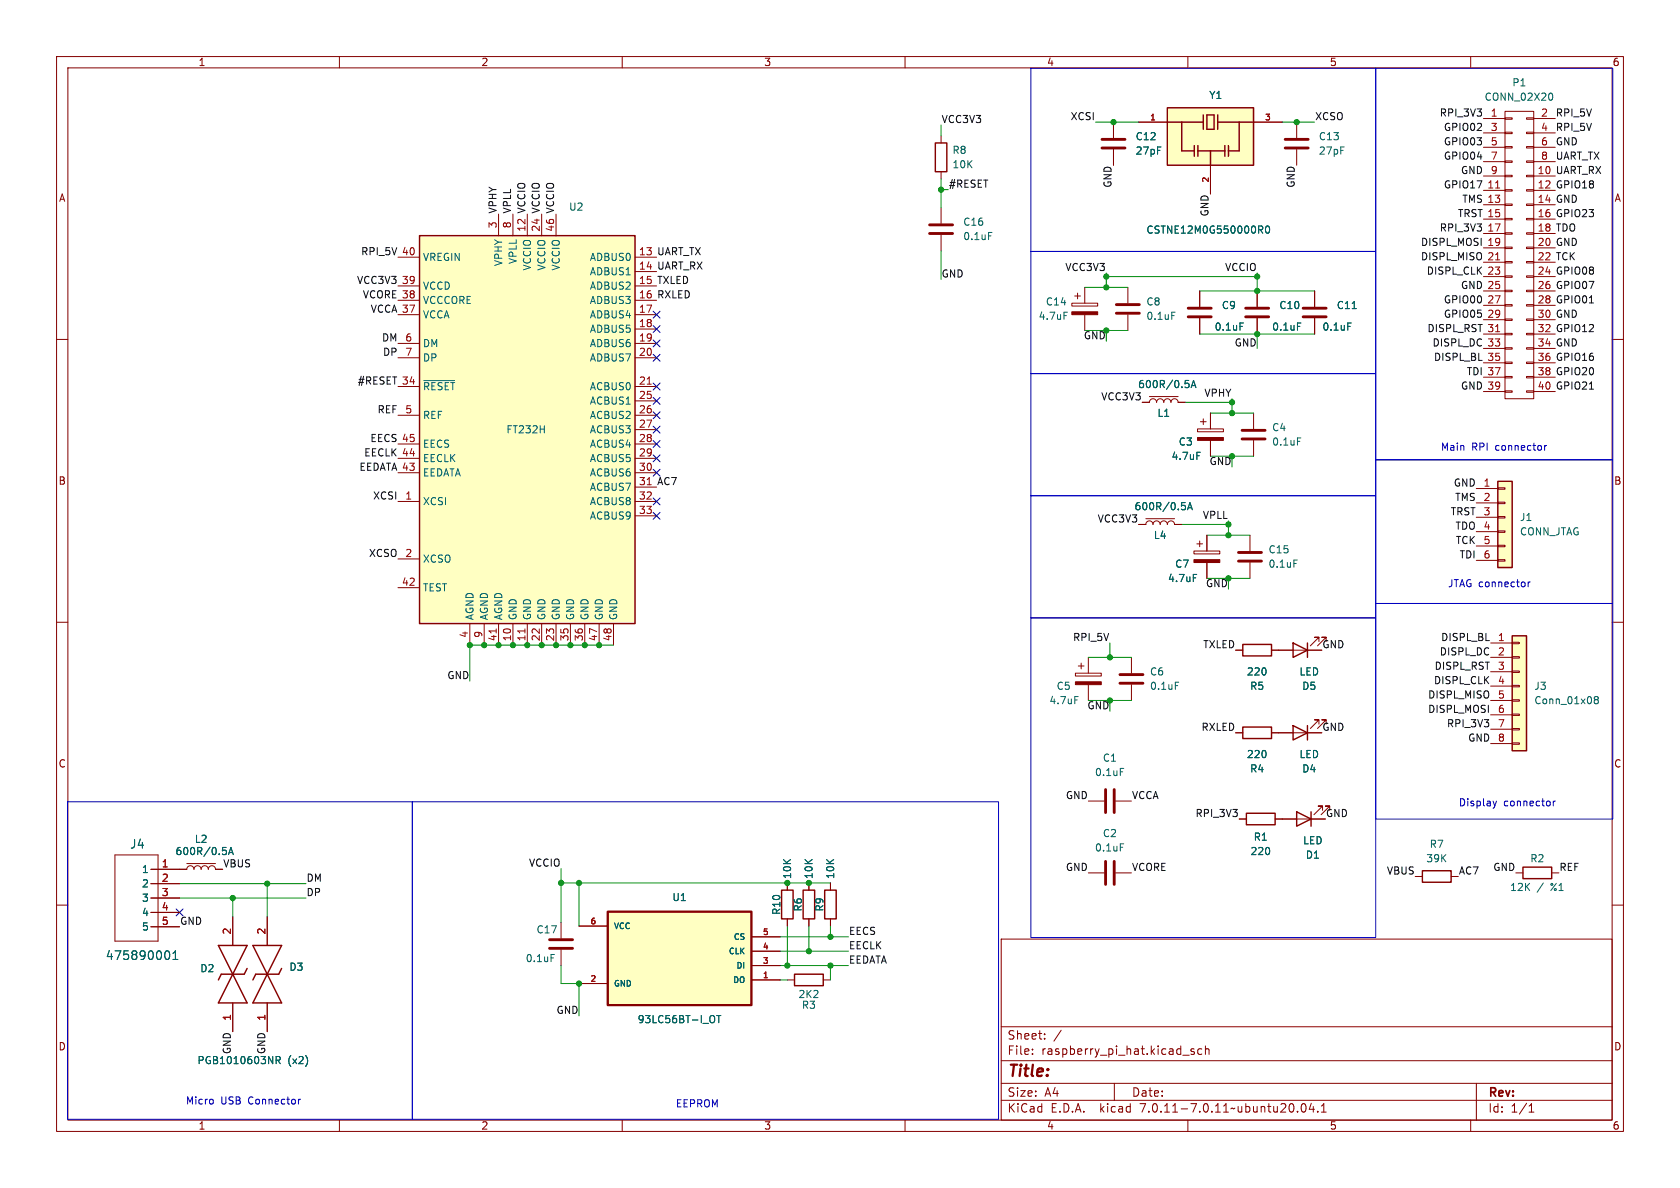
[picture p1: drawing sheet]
<svg xmlns="http://www.w3.org/2000/svg" width="297mm" height="210mm" viewBox="0 0 297 210" stroke-linecap="round" stroke-linejoin="round" font-family="sans-serif">
<g fill="none" stroke="#840000" stroke-width=".18">
<path d="M10 10h277v190h-277zM12 12h273v186h-273zM60 10v2M110 10v2M160 10v2M210 10v2M260 10v2M266.1 19.7h5v50.8h-5zM88.1 37.8v3.9M90.7 37.8v3.9M93.2 37.8v3.9M95.8 37.8v3.9"/>
<path d="M98.3 37.8v3.9M166.4 24v1.3M166.4 30.4v1.2M166.4 36.7v2.8M196.8 21.6v2.8M196.8 26.4v2.8M201.3 21.6h5.1M214 29.2v5.1M221.6 21.6h5.1M229.2 21.6v2.8M229.2 26.4v2.8M262.3 21h3.8"/>
<path d="M262.3 31.1h3.8M262.3 33.7h3.8M262.3 36.2h3.8M262.3 38.7h3.8M262.3 23.5h3.8M262.3 26h3.8M262.3 28.6h3.8M266.1 38.6h1.2v.3h-1.2zM266.1 36.1h1.2v.2h-1.2zM266.1 33.5h1.2v.3h-1.2zM266.1 31h1.2v.2h-1.2zM266.1 28.4h1.2v.3h-1.2z"/>
<path d="M266.1 25.9h1.2v.3h-1.2zM266.1 23.4h1.2v.2h-1.2zM266.1 20.8h1.2v.3h-1.2zM269.9 38.6h1.2v.3h-1.2zM269.9 36.1h1.2v.2h-1.2zM269.9 33.5h1.2v.3h-1.2zM269.9 31h1.2v.2h-1.2zM269.9 28.4h1.2v.3h-1.2zM269.9 25.9h1.2v.3h-1.2zM269.9 23.4h1.2v.2h-1.2zM269.9 20.8h1.2v.3h-1.2zM271.1 21h3.9"/>
<path d="M271.1 31.1h3.9M271.1 33.7h3.9M271.1 36.2h3.9M271.1 38.7h3.9M271.1 23.5h3.9M271.1 26h3.9M271.1 28.6h3.9M10 60h2M70.4 45.5h3.8M70.4 50.5h3.8M70.4 53.1h3.8M70.4 55.6h3.8"/>
<path d="M112.3 45.5h3.8M112.3 48h3.8M112.3 50.5h3.8M112.3 53.1h3.8M112.3 55.6h3.8M112.3 58.2h3.8M166.4 41.5v2.8M189.5 53.6h4.6v.5h-4.6zM190 52.3h1M190.5 51.8v1M191.8 50.8v2.8M191.8 55.6v2.8"/>
<path d="M199.4 50.8v2.8M199.4 55.6v2.8M212.1 51.4v2.8M212.1 56.3v2.8M222.2 51.4v2.8M222.2 56.3v2.8M232.4 51.4v2.8M232.4 56.3v2.8M262.3 41.3h3.8M262.3 43.8h3.8M262.3 46.4h3.8M262.3 48.9h3.8"/>
<path d="M262.3 51.4h3.8M262.3 54h3.8M262.3 56.5h3.8M262.3 59.1h3.8M266.1 58.9h1.2v.3h-1.2zM266.1 56.4h1.2v.2h-1.2zM266.1 53.8h1.2v.3h-1.2zM266.1 51.3h1.2v.3h-1.2zM266.1 48.8h1.2v.2h-1.2zM266.1 46.2h1.2v.3h-1.2zM266.1 43.7h1.2v.2h-1.2zM266.1 41.1h1.2v.3h-1.2z"/>
<path d="M269.9 58.9h1.2v.3h-1.2zM269.9 56.4h1.2v.2h-1.2zM269.9 53.8h1.2v.3h-1.2zM269.9 51.3h1.2v.3h-1.2zM269.9 48.8h1.2v.2h-1.2zM269.9 46.2h1.2v.3h-1.2zM269.9 43.7h1.2v.2h-1.2zM269.9 41.1h1.2v.3h-1.2zM271.1 41.3h3.9M271.1 43.8h3.9M271.1 46.4h3.9M271.1 48.9h3.9"/>
<path d="M271.1 51.4h3.9M271.1 54h3.9M271.1 56.5h3.9M271.1 59.1h3.9M285 60h2M70.4 60.7h3.8M70.4 63.2h3.8M70.4 68.3h3.8M70.4 73.4h3.8M70.4 78.5h3.8M112.3 60.7h3.8M112.3 63.2h3.8"/>
<path d="M112.3 68.3h3.8M112.3 70.9h3.8M112.3 73.4h3.8M112.3 75.9h3.8M112.3 78.5h3.8M201.9 71.1h1.3a.64 .64 0 0 1 .6-.6 .64 .64 0 0 1 .7 .6 .64 .64 0 0 1 .6-.6 .64 .64 0 0 1 .6 .6 .64 .64 0 0 1 .7-.6 .64 .64 0 0 1 .6 .6 .64 .64 0 0 1 .6-.6 .64 .64 0 0 1 .7 .6h1.2M203.2 70.1h5.1M211.7 75.8h4.6v.5h-4.6zM212.2 74.5h1M212.7 74v1.1M214 73v2.8M214 77.9v2.7"/>
<path d="M221.6 73v2.8M221.6 77.9v2.7M262.3 61.6h3.8M262.3 64.1h3.8M262.3 66.7h3.8M262.3 69.2h3.8M266.1 69.1h1.2v.2h-1.2zM266.1 66.5h1.2v.3h-1.2zM266.1 64h1.2v.3h-1.2zM266.1 61.5h1.2v.2h-1.2zM269.9 69.1h1.2v.2h-1.2zM269.9 66.5h1.2v.3h-1.2z"/>
<path d="M269.9 64h1.2v.3h-1.2zM269.9 61.5h1.2v.2h-1.2zM271.1 61.6h3.9M271.1 64.1h3.9M271.1 66.7h3.9M271.1 69.2h3.9M70.4 88.6h3.8M70.4 98.8h3.8M70.4 81h3.8M70.4 83.6h3.8M112.3 88.6h3.8M112.3 81h3.8"/>
<path d="M112.3 83.6h3.8M112.3 86.1h3.8M112.3 91.2h3.8M201.3 92.7h1.3a.64 .64 0 0 1 .6-.6 .64 .64 0 0 1 .6 .6 .64 .64 0 0 1 .7-.6 .64 .64 0 0 1 .6 .6 .64 .64 0 0 1 .6-.6 .64 .64 0 0 1 .7 .6 .64 .64 0 0 1 .6-.6 .64 .64 0 0 1 .6 .6h1.3M202.6 91.7h5M211.1 97.4h4.5v.5h-4.5zM211.6 96.1h1M212.1 95.6v1M213.4 94.6v2.8M213.4 99.4v2.8M221 94.6v2.8M221 99.4v2.8"/>
<path d="M261 86.4h3.8M261 88.9h3.8M261 91.4h3.8M261 94h3.8M261 96.5h3.8M261 99.1h3.8M264.8 98.9h1.3v.3h-1.3zM264.8 96.4h1.3v.2h-1.3zM264.8 93.9h1.3v.2h-1.3zM264.8 91.3h1.3v.3h-1.3zM264.8 88.8h1.3v.2h-1.3zM264.8 86.2h1.3v.3h-1.3z"/>
<path d="M10 110h2M70.4 103.9h3.8M83.1 110.2v3.8M85.6 110.2v3.8M88.1 110.2v3.8M90.7 110.2v3.8M93.2 110.2v3.8M95.8 110.2v3.8M98.3 110.2v3.8M100.8 110.2v3.8M103.4 110.2v3.8M105.9 110.2v3.8"/>
<path d="M108.5 110.2v3.8M190.1 119h4.6v.5h-4.6zM190.6 117.7h1M191.1 117.2v1M192.4 116.2v2.8M200 116.2v2.8M218.4 114.9h1.3M224.8 114.9h8.9M233.2 113.4v-.8h-.8h.8l-1.6 1.6M234.4 113.4v-.8h-.7h.7l-1.5 1.6M263.5 113.7h3.8M263.5 116.2h3.8"/>
<path d="M263.5 118.7h3.8M267.3 118.6h1.3v.3h-1.3zM267.3 116.1h1.3v.2h-1.3zM267.3 113.5h1.3v.3h-1.3zM285 110h2M192.4 121v2.8M200 121v2.8M218.4 129.5h1.3M224.8 129.5h8.9M233.2 128v-.7h-.8h.8l-1.6 1.5M234.4 128v-.7h-.7h.7l-1.5 1.5M263.5 121.3h3.8"/>
<path d="M263.5 123.8h3.8M263.5 126.4h3.8M263.5 128.9h3.8M263.5 131.4h3.8M267.3 131.3h1.3v.3h-1.3zM267.3 128.8h1.3v.2h-1.3zM267.3 126.2h1.3v.3h-1.3zM267.3 123.7h1.3v.3h-1.3zM267.3 121.2h1.3v.2h-1.3zM10 160h2M20.3 151.1h7.6v15.3h-7.6zM26.7 153.7h6.3a.64 .64 0 0 1 .7-.7 .64 .64 0 0 1 .6 .7 .64 .64 0 0 1 .6-.7 .64 .64 0 0 1 .7 .7 .64 .64 0 0 1 .6-.7 .64 .64 0 0 1 .6 .7 .64 .64 0 0 1 .7-.7 .64 .64 0 0 1 .6 .7h1.3"/>
<path d="M26.7 156.2h5M26.7 158.8h5M33 152.7h5.1M139.2 156.1v1.3M143 156.1v1.3M146.8 156.1v1.3M192.4 141.6h2.8M192.4 154.3h2.8M197.2 141.6h2.8M197.2 154.3h2.8M219.1 144.8h1.2M225.4 144.8h8.9"/>
<path d="M233.8 143.3v-.8h-.8h.8l-1.5 1.5M235.1 143.3v-.8h-.8h.8l-1.5 1.5M250.2 154.9h1.3M256.5 154.9h1.3M268 154.3h1.2M274.3 154.3h1.3M285 160h2M26.7 161.3h5M26.7 163.8h5M41.1 162.1v5M41.1 177.3v5.1M47.2 162.1v5"/>
<path d="M47.2 177.3v5.1M99.2 163.1v2.8M99.2 167.9v2.8M102.4 163.7h5M102.4 173.9h5M132.8 173.2h5.1M132.8 170.7h5.1M132.8 165.6h5.1M132.8 168.1h5.1M139.2 162.4v1.3M139.2 173.2h1.3M143 162.4v1.3"/>
<path d="M145.5 173.2h1.3M146.8 162.4v1.3M177 166h108v32h-108zM60 198v2M110 198v2M160 198v2M177 194.5h108M177 191.5h108M177 187.5h108M177 181.5h108M182.5 186.3v.1M182.5 185.5v.1"/>
<path d="M184.7 183.6v.1M184.7 182.8v.1M187.6 182.1l-1.3 2M197 191.5v3M209.1 186.5h1.1M210 198v2M211.1 185.5l-.4-.1-.2 .2 .1 .2 .5 .2v.3h-.6M212.5 185.5l-.5-.1-.3 .3v.4l.2 .2h.6M213.1 185.5l.2-.1 .4 .1v.9M213.1 184.9v1.5M229.4 196.5v.1M230.2 195.2l.2-.1a.81 .81 0 0 1 .6 .6 .81 .81 0 0 1-.3 .8l-.2 .1a.81 .81 0 0 1-.3-1.4z"/>
<path d="M231.8 195l-.3 1.1h.9M232.2 195.6v1M233 196.5v.1M233.6 196.6h.9M233.6 195.5l.4-.4v1.5M260 198v2M261 191.5v6.5M270.3 196.6h.9M270.3 195.5l.4-.4v1.5"/>
</g>
<g fill="#840000" stroke="#840000" stroke-width=".18">
<path d="M211.7 77.3h4.6v.6h-4.6z"/>
<path d="M211.1 98.9h4.5v.5h-4.5z"/>
<path d="M189.5 55.1h4.6v.5h-4.6z"/>
<path d="M190.1 120.5h4.6v.5h-4.6z"/>
</g>
<g fill="none" stroke="#006464" stroke-width=".18">
<path d="M274.2 16.5a.79 .79 0 0 1 0 1.2M223 39.9l.2 .3v.3l-.2 .1M174.8 41.1h.6M188.1 55.2h.6M207.2 55.2h.6M219.2 57.1h.6M222.8 40.6l.4 .6M223.8 40.1l.2-.2a.68 .68 0 0 1 .5 .7 .68 .68 0 0 1-.5 .6l-.2-.1-.1-.4zM229.4 57.1h.6M238.3 57.1h.6M239.1 54.6h.7M74.9 67.3h5.5"/>
<path d="M209.5 67.3h.7M210 67.7l.2 .3v.3l-.2 .2M210.6 68.5l.4-1.2 .4 1.2M210.7 68.2h.6M211.6 80h.6M229.4 77.4h.6M208.9 88.8h.6M209.3 89.3l.3 .3v.3l-.3 .2M209.9 90.1l.5-1.3 .4 1.3M210.1 89.8h.6M228.7 99h.6M211 101.5h.6"/>
<path d="M190 123.1h.6M198.1 135.8h.6M207.8 120.6h.6M282.1 123.7l-.3-.3 .3-.3h.2l.3 .3-.3 .3M282.1 123.7l-.3 .2 .1 .4 .2 .1h.2l.3-.2v-.3l-.3-.2M282.1 123.7h.2M39.4 149.8h.6M39.8 150.3l.2 .2v.3l-.2 .3M40.4 151.1l.4-1.3 .4 1.3M40.5 150.7h.6M198.1 149.2h.6M29.5 168.1a.83 .83 0 0 1 .6 .6 .83 .83 0 0 1-.3 .8l-.3 .1"/>
<path d="M30.6 169.6h.8M30.6 168.5l.4-.4v1.5M97.4 168.7h.6M126.2 179.6a.9 .9 0 0 1 0 1.1M126.7 179.5h.7M127.1 179.5v1.3M48.8 187.4h.6l.1-.2v-.3l-.7-.1v1.2M49.1 187.4l.4 .6"/>
</g>
<g fill="#ffffc2" stroke="#ffffc2" stroke-width=".18">
<path d="M264.8 85.1h2.5v15.2h-2.5z"/>
<path d="M206.4 19.1h15.2v10.1h-15.2z"/>
<path d="M74.2 41.7h38.1v68.5h-38.1z"/>
<path d="M107.4 161.2h25.4v16.5h-25.4z"/>
<path d="M267.3 112.4h2.6v20.3h-2.6z"/>
</g>
<g fill="none" stroke="#840000" stroke-width=".25">
<path d="M206.4 19.1h15.2v10.1h-15.2zM165.4 25.3h2v5.1h-2zM206.4 21.6h6.3M208.9 21.6v5.1h2.2M211.1 25.7v1.9M211.8 26.7h4.7M211.8 25.7v1.9M212.7 20.3v2.6M213.4 20.3h1.2v2.6h-1.2zM214 26.7v2.5M215.3 21.6h6.3M215.3 20.3v2.6"/>
<path d="M216.5 25.7v1.9M217.2 25.7v1.9M219.1 21.6v5.1h-1.9M74.2 41.7h38.1v68.5h-38.1zM264.8 85.1h2.5v15.2h-2.5zM219.7 113.9h5.1v2.1h-5.1zM228.6 113.7l2.5 1.2-2.5 1.3zM231.1 113.7v2.5M267.3 112.4h2.6v20.3h-2.6zM219.7 128.5h5.1v2.1h-5.1zM228.6 128.3l2.5 1.2-2.5 1.3zM231.1 128.3v2.5"/>
<path d="M138.2 157.4h2v5h-2zM142 157.4h2v5h-2zM145.8 157.4h2v5h-2zM220.3 143.8h5.1v2h-5.1zM229.2 143.5l2.6 1.3-2.6 1.3zM231.8 143.5v2.6M251.5 153.9h5v2.1h-5zM269.2 153.3h5.1v2h-5.1zM38.6 167.1h5.1l-5.1 10.2h5.1zM43.7 171.2l-.5 1h-4.1l-.5 1M44.7 167.1h5.1l-5.1 10.2h5.1zM49.8 171.2l-.5 1h-4.1l-.5 1"/>
<path d="M140.5 172.2h5v2h-5z"/>
</g>
<g fill="none" stroke="#840000" stroke-width=".51">
<path d="M164.3 39.8h4.1M194.8 24.6h4.1M194.8 26.2h4.1M227.2 24.6h4.1M227.2 26.2h4.1M164.3 41.3h4.1M197.4 55.4h4M197.4 53.8h4M210.1 56h4M210.1 54.5h4M220.2 56h4.1M220.2 54.5h4.1"/>
<path d="M230.4 56h4M230.4 54.5h4M219.6 77.6h4M219.6 76.1h4M218.9 99.2h4.1M218.9 97.7h4.1M198 119.3h4.1M195.5 139.6v4M197 139.6v4M198 120.8h4.1M195.5 152.3v4M197 152.3v4"/>
<path d="M97.2 167.6h4M97.2 166.1h4"/>
</g>
<path d="M264.4 33.2h.7M264.4 45.9h.7M264.4 58.6h.7M114.4 67.9h.7M114.4 85.7h.7M87.7 111.2v.7M92.8 111.2v.7" fill="none" stroke="#a90000" stroke-width=".18"/>
<path d="M107.4 161.2h25.4v16.5h-25.4z" fill="none" stroke="#840000" stroke-width=".41"/>
<path d="M281 53.6h.7M281 68.8h.7" fill="none" stroke="#0f0f0f" stroke-width=".18"/>
<g fill="none" stroke="#0000c2" stroke-width=".18">
<path d="M182.2 12.1h61v32.4h-61zM243.2 12.1h41.9v69.2h-41.9zM182.2 44.5h61v21.5h-61zM182.2 66h61v21.6h-61zM273.1 78.7v.9M273.4 78.7l-.3 .3M182.2 87.6h61v21.6h-61zM243.2 81.3h41.9v25.4h-41.9zM182.2 109.2h61v56.5h-61zM243.2 106.7h41.9v38.1h-41.9zM270.2 102.9v.8M270.5 102.9l-.3 .2"/>
<path d="M11.9 141.7h61v56.2h-61zM72.9 141.7h103.6v56.2h-103.6zM264 141.6l.3 .9M264.3 142.5l-.2 .3M264.6 141.6l-.3 .9M274.6 141.6v.9M275 141.6l-.4 .3M37.6 194.4v.6M53.1 194.3l-.3 .3"/>
</g>
<g fill="none" stroke="#009600" stroke-width=".18">
<path d="M166.4 33.5h1.2M166.4 22.1v1.9M166.4 31.6v5.1M193.7 21.6h7.6M226.7 21.6h5.7M166.4 44.3v5.1M191.8 50.8h7.6M191.8 58.4h7.6M195.6 48.3v2.5M195.6 48.9h26.6M212.1 59.1h20.3M212.1 51.4h20.3"/>
<path d="M222.2 48.3v3.1M222.2 59.1v2.5M209.5 71.1h8.3M214 73h7.6M217.8 70.5v2.5M208.9 92.7h8.3M213.4 94.6h7.6M214 80.6h7.6M217.2 92.1v2.5M108.5 114h-25.4v6.4M192.4 116.2h7.6M196.2 113.7v2.5"/>
<path d="M213.4 102.2h7.6M192.4 123.8h7.6M31.7 156.2h22.4M31.7 158.8h22.4M41.1 158.8v3.3M47.2 156.2v5.9M99.2 156.1h47.6M99.2 153.5v9.6M102.4 156.1v7.6M99.2 170.7v3.2h3.2v5.7M137.9 170.7h12.1M137.9 165.6h12.1"/>
<path d="M137.9 173.2h1.3M137.9 168.1h12.1M139.2 163.7v7M143 163.7v4.4M146.8 163.7v1.9M146.8 170.7v2.5"/>
</g>
<g fill="none" stroke="#000084" stroke-width=".18">
<path d="M115.5 57.6l1.2 1.2M115.5 55l1.2 1.2M116.7 57.6l-1.2 1.2M116.7 55l-1.2 1.2M115.5 77.9l1.2 1.2M115.5 75.3l1.2 1.3M115.5 62.6l1.2 1.3M115.5 60.1l1.2 1.2M115.5 70.3l1.2 1.2M115.5 72.8l1.2 1.2M115.5 67.7l1.2 1.2M116.7 77.9l-1.2 1.2"/>
<path d="M116.7 75.3l-1.2 1.3M116.7 62.6l-1.2 1.3M116.7 60.1l-1.2 1.2M116.7 70.3l-1.2 1.2M116.7 72.8l-1.2 1.2M116.7 67.7l-1.2 1.2M115.5 80.4l1.2 1.2M115.5 90.6l1.2 1.2M115.5 83l1.2 1.2M115.5 88l1.2 1.3M116.7 80.4l-1.2 1.2M116.7 90.6l-1.2 1.2"/>
<path d="M116.7 83l-1.2 1.2M116.7 88l-1.2 1.3M31.1 160.7l1.3 1.2M32.4 160.7l-1.3 1.2"/>
</g>
<g fill="#009600" stroke="#009600" stroke-width=".18">
<circle cx="196.2" cy="123.8" r=".46"/>
<circle cx="139.2" cy="170.7" r=".46"/>
<circle cx="143" cy="156.1" r=".46"/>
<circle cx="146.8" cy="165.6" r=".46"/>
<circle cx="143" cy="168.1" r=".46"/>
<circle cx="196.2" cy="116.2" r=".46"/>
<circle cx="217.8" cy="80.6" r=".46"/>
<circle cx="217.2" cy="92.7" r=".46"/>
<circle cx="166.4" cy="33.5" r=".46"/>
<circle cx="95.8" cy="114" r=".46"/>
<circle cx="90.7" cy="114" r=".46"/>
<circle cx="88.1" cy="114" r=".46"/>
<circle cx="98.3" cy="114" r=".46"/>
<circle cx="100.8" cy="114" r=".46"/>
<circle cx="83.1" cy="114" r=".46"/>
<circle cx="85.6" cy="114" r=".46"/>
<circle cx="103.4" cy="114" r=".46"/>
<circle cx="105.9" cy="114" r=".46"/>
<circle cx="102.4" cy="156.1" r=".46"/>
<circle cx="99.2" cy="156.1" r=".46"/>
<circle cx="93.2" cy="114" r=".46"/>
<circle cx="41.1" cy="158.8" r=".46"/>
<circle cx="47.2" cy="156.2" r=".46"/>
<circle cx="102.4" cy="173.9" r=".46"/>
<circle cx="146.8" cy="170.7" r=".46"/>
<circle cx="139.2" cy="156.1" r=".46"/>
<circle cx="195.6" cy="48.9" r=".46"/>
<circle cx="222.2" cy="51.4" r=".46"/>
<circle cx="222.2" cy="48.9" r=".46"/>
<circle cx="195.6" cy="50.8" r=".46"/>
<circle cx="195.6" cy="58.4" r=".46"/>
<circle cx="196.8" cy="21.6" r=".46"/>
<circle cx="217.2" cy="94.6" r=".46"/>
<circle cx="217.8" cy="73" r=".46"/>
<circle cx="222.2" cy="59.1" r=".46"/>
<circle cx="229.2" cy="21.6" r=".46"/>
<circle cx="217.8" cy="71.1" r=".46"/>
<circle cx="217.2" cy="102.2" r=".46"/>
</g>
<text font-size="2.8" fill="#840000" x="178" y="190.9">Title:</text>
<g font-size="2.1" fill="#006464">
<text x="22.9" y="150.2">J4</text>
<text x="18.6" y="169.9">475890001</text>
</g>
<g font-size="2.1" fill="#840000">
<text x="178" y="184">Sheet:</text>
<text x="178" y="186.7">File:</text>
<text x="184.1" y="186.7">raspberry_pi_hat.kicad_sch</text>
<text x="178" y="196.9">KiCad</text>
<text x="178" y="194.1">Size:</text>
<text x="184.7" y="194.1">A4</text>
<text x="185.7" y="196.9">E.D.A.</text>
<text x="194.6" y="196.9">kicad</text>
<text x="200" y="194.1">Date:</text>
<text x="201.8" y="196.9">7.0.11-7.0.11~ubuntu20.04.1</text>
<text x="263" y="194.3">Rev:</text>
<text x="263" y="196.9">Id:</text>
<text x="267.1" y="196.9">1/1</text>
</g>
<g font-size="1.8" fill="#840000">
<text x="35" y="11.9">1</text>
<text x="85" y="11.9">2</text>
<text x="135" y="11.9">3</text>
<text x="185" y="11.9">4</text>
<text x="235" y="11.9">5</text>
<text x="285" y="11.9">6</text>
<text x="10.3" y="35.9">A</text>
<text x="285.3" y="35.9">A</text>
<text x="10.3" y="85.9">B</text>
<text x="285.3" y="85.9">B</text>
<text x="10.3" y="135.9">C</text>
<text x="285.3" y="135.9">C</text>
<text x="10.3" y="185.9">D</text>
<text x="285.3" y="185.9">D</text>
<text x="35" y="199.9">1</text>
<text x="85" y="199.9">2</text>
<text x="135" y="199.9">3</text>
<text x="185" y="199.9">4</text>
<text x="235" y="199.9">5</text>
<text x="285" y="199.9">6</text>
</g>
<g font-size="1.8" fill="#006464">
<text x="213.7" y="17.7">Y1</text>
<text x="267.3" y="15.5">P1</text>
<text x="262.4" y="18">CONN_02X20</text>
<text x="168.3" y="27.4">R8</text>
<text x="168.3" y="29.9">10K</text>
<text x="200.7" y="25">C12</text>
<text x="200.7" y="27.5">27pF</text>
<text x="233.1" y="25">C13</text>
<text x="233.1" y="27.5">27pF</text>
<text x="100.5" y="37.4">U2</text>
<text x="170.2" y="40.1">C16</text>
<text x="202.6" y="41.5">CSTNE12M0G550000R0</text>
<text x="74.7" y="46.3">VREGIN</text>
<text x="89" y="47.1" transform="rotate(-90 89 47.1)">VPHY</text>
<text x="91.5" y="46.8" transform="rotate(-90 91.5 46.8)">VPLL</text>
<text x="94.1" y="47.9" transform="rotate(-90 94.1 47.9)">VCCIO</text>
<text x="96.6" y="47.9" transform="rotate(-90 96.6 47.9)">VCCIO</text>
<text x="99.2" y="47.9" transform="rotate(-90 99.2 47.9)">VCCIO</text>
<text x="104.2" y="46.3">ADBUS0</text>
<text x="170.2" y="42.6">0.1uF</text>
<text x="74.7" y="53.9">VCCCORE</text>
<text x="74.7" y="51.4">VCCD</text>
<text x="104.2" y="48.9">ADBUS1</text>
<text x="104.2" y="51.4">ADBUS2</text>
<text x="104.2" y="53.9">ADBUS3</text>
<text x="74.7" y="56.5">VCCA</text>
<text x="104.2" y="56.5">ADBUS4</text>
<text x="104.2" y="59">ADBUS5</text>
<text x="183.5" y="56.7">4.7uF</text>
<text x="184.8" y="54.2">C14</text>
<text x="202.6" y="54.2">C8</text>
<text x="202.6" y="56.7">0.1uF</text>
<text x="214.6" y="58.6">0.1uF</text>
<text x="215.9" y="54.8">C9</text>
<text x="224.8" y="58.6">0.1uF</text>
<text x="226.1" y="54.8">C10</text>
<text x="233.7" y="58.6">0.1uF</text>
<text x="236.2" y="54.8">C11</text>
<text x="74.7" y="61.6">DM</text>
<text x="74.7" y="64.1">DP</text>
<text x="104.2" y="61.6">ADBUS6</text>
<text x="104.2" y="64.1">ADBUS7</text>
<text x="74.7" y="69.2">~{RESET}</text>
<text x="104.2" y="69.2">ACBUS0</text>
<text x="104.2" y="71.7">ACBUS1</text>
<text x="201.1" y="68.8">600R/0.5A</text>
<text x="74.7" y="74.3">REF</text>
<text x="89.4" y="76.8">FT232H</text>
<text x="104.2" y="74.3">ACBUS2</text>
<text x="104.2" y="76.8">ACBUS3</text>
<text x="204.5" y="73.9">L1</text>
<text x="224.8" y="76.4">C4</text>
<text x="74.7" y="81.9">EECLK</text>
<text x="74.7" y="79.3">EECS</text>
<text x="104.2" y="79.3">ACBUS4</text>
<text x="104.2" y="81.9">ACBUS5</text>
<text x="207" y="81.5">4.7uF</text>
<text x="208.3" y="79">C3</text>
<text x="224.8" y="79">0.1uF</text>
<text x="74.7" y="89.5">XCSI</text>
<text x="74.7" y="84.4">EEDATA</text>
<text x="104.2" y="84.4">ACBUS6</text>
<text x="104.2" y="87">ACBUS7</text>
<text x="104.2" y="89.5">ACBUS8</text>
<text x="104.2" y="92">ACBUS9</text>
<text x="200.5" y="90.4">600R/0.5A</text>
<text x="203.9" y="95.5">L4</text>
<text x="268.6" y="92.3">J1</text>
<text x="268.6" y="94.8">CONN_JTAG</text>
<text x="74.7" y="99.7">XCSO</text>
<text x="207.7" y="100.6">C7</text>
<text x="224.2" y="98">C15</text>
<text x="224.2" y="100.6">0.1uF</text>
<text x="74.7" y="104.7">TEST</text>
<text x="206.4" y="103.1">4.7uF</text>
<text x="83.9" y="109.7" transform="rotate(-90 83.9 109.7)">AGND</text>
<text x="86.5" y="109.7" transform="rotate(-90 86.5 109.7)">AGND</text>
<text x="89" y="109.7" transform="rotate(-90 89 109.7)">AGND</text>
<text x="91.5" y="109.7" transform="rotate(-90 91.5 109.7)">GND</text>
<text x="94.1" y="109.7" transform="rotate(-90 94.1 109.7)">GND</text>
<text x="96.6" y="109.7" transform="rotate(-90 96.6 109.7)">GND</text>
<text x="99.2" y="109.7" transform="rotate(-90 99.2 109.7)">GND</text>
<text x="101.7" y="109.7" transform="rotate(-90 101.7 109.7)">GND</text>
<text x="104.2" y="109.7" transform="rotate(-90 104.2 109.7)">GND</text>
<text x="106.8" y="109.7" transform="rotate(-90 106.8 109.7)">GND</text>
<text x="109.3" y="109.7" transform="rotate(-90 109.3 109.7)">GND</text>
<text x="203.2" y="119.6">C6</text>
<text x="220.3" y="119.6">220</text>
<text x="229.6" y="119.6">LED</text>
<text x="185.4" y="124.7">4.7uF</text>
<text x="186.7" y="122.1">C5</text>
<text x="203.2" y="122.1">0.1uF</text>
<text x="220.9" y="122.1">R5</text>
<text x="230.1" y="122.1">D5</text>
<text x="271.2" y="122.1">J3</text>
<text x="271.2" y="124.7">Conn_01x08</text>
<text x="193.5" y="137.4">0.1uF</text>
<text x="194.9" y="134.8">C1</text>
<text x="220.3" y="134.2">220</text>
<text x="220.9" y="136.8">R4</text>
<text x="229.6" y="134.2">LED</text>
<text x="230.1" y="136.8">D4</text>
<text x="34.3" y="149.2">L2</text>
<text x="194.9" y="148.2">C2</text>
<text x="221.5" y="148.8">R1</text>
<text x="230.3" y="149.5">LED</text>
<text x="25" y="154.5">1</text>
<text x="30.9" y="151.4">600R/0.5A</text>
<text x="140.1" y="155.5" transform="rotate(-90 140.1 155.5)">10K</text>
<text x="143.9" y="155.5" transform="rotate(-90 143.9 155.5)">10K</text>
<text x="147.7" y="155.5" transform="rotate(-90 147.7 155.5)">10K</text>
<text x="193.5" y="150.7">0.1uF</text>
<text x="221" y="151.4">220</text>
<text x="230.8" y="152">D1</text>
<text x="252.1" y="152.6">39K</text>
<text x="252.7" y="150.1">R7</text>
<text x="270.4" y="152.6">R2</text>
<text x="25" y="157.1">2</text>
<text x="25" y="159.6">3</text>
<text x="118.8" y="159.5">U1</text>
<text x="138.2" y="161.8" transform="rotate(-90 138.2 161.8)">R10</text>
<text x="142" y="161.2" transform="rotate(-90 142 161.2)">R6</text>
<text x="145.8" y="161.2" transform="rotate(-90 145.8 161.2)">R9</text>
<text x="266.9" y="157.7">12K</text>
<text x="271.7" y="157.7">/</text>
<text x="274.2" y="157.7">%1</text>
<text x="25" y="162.2">4</text>
<text x="25" y="164.7">5</text>
<text x="94.8" y="165.2">C17</text>
<text x="35.3" y="172.1">D2</text>
<text x="51.1" y="171.8">D3</text>
<text x="92.8" y="170.3">0.1uF</text>
<text x="141.1" y="176.6">2K2</text>
<text x="141.7" y="178.5">R3</text>
<text x="112.6" y="181.1">93LC56BT-I_OT</text>
<text x="34.8" y="188.3">PGB1010603NR</text>
<text x="40.9" y="186.4" transform="rotate(-90 40.9 186.4)">GND</text>
<text x="47" y="186.4" transform="rotate(-90 47 186.4)">GND</text>
<text x="50.9" y="188.3">(x2)</text>
</g>
<g font-size="1.8" fill="#0f0f0f">
<text x="166.4" y="21.8">VCC3V3</text>
<text x="189.2" y="21.3">XCSI</text>
<text x="232.4" y="21.3">XCSO</text>
<text x="254.4" y="20.7">RPI_3V3</text>
<text x="255.2" y="23.2">GPIO02</text>
<text x="275" y="23.2">RPI_5V</text>
<text x="275" y="20.7">RPI_5V</text>
<text x="255.2" y="25.8">GPIO03</text>
<text x="255.2" y="28.3">GPIO04</text>
<text x="275" y="25.8">GND</text>
<text x="275" y="28.3">UART_TX</text>
<text x="167.6" y="33.3">#RESET</text>
<text x="196.6" y="33.3" transform="rotate(-90 196.6 33.3)">GND</text>
<text x="229" y="33.3" transform="rotate(-90 229 33.3)">GND</text>
<text x="255.2" y="33.4">GPIO17</text>
<text x="258.2" y="30.9">GND</text>
<text x="258.4" y="35.9">TMS 13</text>
<text x="275" y="33.4">GPIO18</text>
<text x="275" y="35.9">GND</text>
<text x="275" y="30.9">UART_RX</text>
<text x="87.9" y="37.8" transform="rotate(-90 87.9 37.8)">VPHY</text>
<text x="90.4" y="37.8" transform="rotate(-90 90.4 37.8)">VPLL</text>
<text x="93" y="37.8" transform="rotate(-90 93 37.8)">VCCIO</text>
<text x="95.5" y="37.8" transform="rotate(-90 95.5 37.8)">VCCIO</text>
<text x="98" y="37.8" transform="rotate(-90 98 37.8)">VCCIO</text>
<text x="213.7" y="38.4" transform="rotate(-90 213.7 38.4)">GND</text>
<text x="254.4" y="41">RPI_3V3</text>
<text x="257.6" y="38.5">TRST 15</text>
<text x="275" y="41">TDO</text>
<text x="275" y="38.5">GPIO23</text>
<text x="63.7" y="45.2">RPI_5V 40</text>
<text x="116.1" y="45.2">UART_TX</text>
<text x="116.1" y="47.7">UART_RX</text>
<text x="188.2" y="48">VCC3V3</text>
<text x="216.5" y="48">VCCIO</text>
<text x="251.1" y="43.6">DISPL_MOSI 19</text>
<text x="251.1" y="46.1">DISPL_MISO 21</text>
<text x="275" y="43.6">GND</text>
<text x="275" y="46.1">TCK</text>
<text x="63" y="50.3">VCC3V3</text>
<text x="64" y="52.8">VCORE 38</text>
<text x="116.1" y="52.8">RXLED</text>
<text x="116.1" y="50.3">TXLED</text>
<text x="166.4" y="49.1">GND</text>
<text x="252.1" y="48.6">DISPL_CLK 23</text>
<text x="255.2" y="53.7">GPIO00</text>
<text x="258.2" y="51.2">GND 25</text>
<text x="275" y="51.2">GPIO07</text>
<text x="275" y="48.6">GPIO08</text>
<text x="275" y="53.7">GPIO01</text>
<text x="65.4" y="55.4">VCCA 37</text>
<text x="252.3" y="58.8">DISPL_RST 31</text>
<text x="255.2" y="56.3">GPIO05</text>
<text x="275" y="56.3">GND</text>
<text x="275" y="58.8">GPIO12</text>
<text x="67.4" y="60.4">DM</text>
<text x="67.6" y="63">DP</text>
<text x="218.2" y="61.3">GND</text>
<text x="253.2" y="61.3">DISPL_DC 33</text>
<text x="253.4" y="63.9">DISPL_BL 35</text>
<text x="275" y="63.9">GPIO16</text>
<text x="275" y="61.3">GND</text>
<text x="63.1" y="68.1">#RESET 34</text>
<text x="194.6" y="70.9">VCC3V3</text>
<text x="212.8" y="70.2">VPHY</text>
<text x="258.2" y="69">GND 39</text>
<text x="259.2" y="66.4">TDI 37</text>
<text x="275" y="69">GPIO21</text>
<text x="275" y="66.4">GPIO20</text>
<text x="66.6" y="73.1">REF</text>
<text x="63.4" y="83.3">EEDATA 43</text>
<text x="64.3" y="80.8">EECLK 44</text>
<text x="65.4" y="78.2">EECS 45</text>
<text x="65.9" y="88.4">XCSI</text>
<text x="116.1" y="85.8">AC7</text>
<text x="256.9" y="86.1">GND</text>
<text x="257.2" y="88.6">TMS</text>
<text x="194" y="92.4">VCC3V3</text>
<text x="212.6" y="91.8">VPLL</text>
<text x="256.4" y="91.2">TRST 3</text>
<text x="257.2" y="93.7">TDO 4</text>
<text x="65.1" y="98.5">XCSO</text>
<text x="257.3" y="96.3">TCK</text>
<text x="257.9" y="98.8">TDI</text>
<text x="189.6" y="113.4">RPI_5V</text>
<text x="254.7" y="113.4">DISPL_BL</text>
<text x="212.6" y="114.7">TXLED</text>
<text x="233.7" y="114.7">GND</text>
<text x="253.5" y="118.5">DISPL_RST</text>
<text x="254.4" y="115.9">DISPL_DC</text>
<text x="79" y="120.1">GND</text>
<text x="252.4" y="123.6">DISPL_MISO</text>
<text x="253.4" y="121">DISPL_CLK</text>
<text x="212.3" y="129.3">RXLED</text>
<text x="233.7" y="129.3">GND</text>
<text x="252.4" y="126.1">DISPL_MOSI</text>
<text x="255.7" y="128.6">RPI_3V3</text>
<text x="259.5" y="131.2">GND</text>
<text x="188.3" y="141.3">GND</text>
<text x="200" y="141.3">VCCA</text>
<text x="211.3" y="144.5">RPI_3V3</text>
<text x="234.3" y="144.5">GND</text>
<text x="39.4" y="153.4">VBUS</text>
<text x="54.1" y="155.9">DM</text>
<text x="93.4" y="153.3">VCCIO</text>
<text x="188.3" y="154">GND</text>
<text x="200" y="154">VCORE</text>
<text x="245.1" y="154.7">VBUS</text>
<text x="257.8" y="154.7">AC7</text>
<text x="263.9" y="154">GND</text>
<text x="275.6" y="154">REF</text>
<text x="54.1" y="158.5">DP</text>
<text x="31.7" y="163.6">GND</text>
<text x="150" y="165.3">EECS</text>
<text x="150" y="167.9">EECLK</text>
<text x="150" y="170.4">EEDATA</text>
<text x="98.3" y="179.3">GND</text>
</g>
<g font-size="1.8" fill="#a90000">
<text x="263.5" y="20.7">1</text>
<text x="263.5" y="23.2">3</text>
<text x="272.3" y="20.7">2</text>
<text x="272.3" y="23.2">4</text>
<text x="263.5" y="25.8">5</text>
<text x="263.5" y="28.3">7</text>
<text x="272.3" y="25.8">6</text>
<text x="272.3" y="28.3">8</text>
<text x="262.8" y="33.4">11</text>
<text x="263.5" y="30.9">9</text>
<text x="271.7" y="30.9">10</text>
<text x="271.7" y="33.4">12</text>
<text x="271.7" y="35.9">14</text>
<text x="87.9" y="40.5" transform="rotate(-90 87.9 40.5)">3</text>
<text x="90.4" y="40.5" transform="rotate(-90 90.4 40.5)">8</text>
<text x="93" y="41.1" transform="rotate(-90 93 41.1)">12</text>
<text x="95.5" y="41.1" transform="rotate(-90 95.5 41.1)">24</text>
<text x="98" y="41.1" transform="rotate(-90 98 41.1)">46</text>
<text x="262.8" y="41">17</text>
<text x="271.7" y="38.5">16</text>
<text x="271.7" y="41">18</text>
<text x="112.9" y="45.2">13</text>
<text x="112.9" y="47.8">14</text>
<text x="271.7" y="43.6">20</text>
<text x="271.7" y="46.1">22</text>
<text x="71" y="50.3">39</text>
<text x="112.9" y="50.3">15</text>
<text x="112.9" y="52.8">16</text>
<text x="262.8" y="53.7">27</text>
<text x="271.7" y="48.6">24</text>
<text x="271.7" y="51.2">26</text>
<text x="271.7" y="53.7">28</text>
<text x="112.9" y="55.4">17</text>
<text x="112.9" y="57.9">18</text>
<text x="262.8" y="56.3">29</text>
<text x="271.7" y="56.3">30</text>
<text x="271.7" y="58.8">32</text>
<text x="71.6" y="60.5">6</text>
<text x="71.6" y="63">7</text>
<text x="112.9" y="60.5">19</text>
<text x="112.9" y="63">20</text>
<text x="271.7" y="61.3">34</text>
<text x="271.7" y="63.9">36</text>
<text x="112.9" y="68.1">21</text>
<text x="112.9" y="70.6">25</text>
<text x="271.7" y="66.4">38</text>
<text x="271.7" y="69">40</text>
<text x="71.6" y="73.2">5</text>
<text x="112.9" y="73.2">26</text>
<text x="112.9" y="75.7">27</text>
<text x="112.9" y="78.2">28</text>
<text x="112.9" y="80.8">29</text>
<text x="112.9" y="83.3">30</text>
<text x="71.6" y="88.4">1</text>
<text x="112.9" y="85.9">31</text>
<text x="112.9" y="88.4">32</text>
<text x="262.2" y="86.1">1</text>
<text x="262.2" y="88.6">2</text>
<text x="112.9" y="90.9">33</text>
<text x="71.6" y="98.6">2</text>
<text x="262.2" y="96.3">5</text>
<text x="262.2" y="98.8">6</text>
<text x="71" y="103.6">42</text>
<text x="82.8" y="112.8" transform="rotate(-90 82.8 112.8)">4</text>
<text x="85.3" y="112.8" transform="rotate(-90 85.3 112.8)">9</text>
<text x="87.9" y="113.5" transform="rotate(-90 87.9 113.5)">41</text>
<text x="90.4" y="113.5" transform="rotate(-90 90.4 113.5)">10</text>
<text x="93" y="113.5" transform="rotate(-90 93 113.5)">11</text>
<text x="95.5" y="113.5" transform="rotate(-90 95.5 113.5)">22</text>
<text x="98" y="113.5" transform="rotate(-90 98 113.5)">23</text>
<text x="100.6" y="113.5" transform="rotate(-90 100.6 113.5)">35</text>
<text x="103.1" y="113.5" transform="rotate(-90 103.1 113.5)">36</text>
<text x="105.7" y="113.5" transform="rotate(-90 105.7 113.5)">47</text>
<text x="108.2" y="113.5" transform="rotate(-90 108.2 113.5)">48</text>
<text x="264.7" y="113.4">1</text>
<text x="264.7" y="116">2</text>
<text x="264.7" y="118.5">3</text>
<text x="264.7" y="121">4</text>
<text x="264.7" y="123.6">5</text>
<text x="264.7" y="126.1">6</text>
<text x="264.7" y="128.7">7</text>
<text x="264.7" y="131.2">8</text>
<text x="28.5" y="153.4">1</text>
<text x="28.5" y="156">2</text>
<text x="28.5" y="158.5">3</text>
<text x="28.5" y="161">4</text>
<text x="28.5" y="163.6">5</text>
<text x="40.9" y="165.3" transform="rotate(-90 40.9 165.3)">2</text>
<text x="47" y="165.3" transform="rotate(-90 47 165.3)">2</text>
<text x="40.9" y="180.5" transform="rotate(-90 40.9 180.5)">1</text>
<text x="47" y="180.5" transform="rotate(-90 47 180.5)">1</text>
</g>
<g font-size="1.8" fill="#009600">
<text x="191.5" y="60.1">GND</text>
<text x="213.7" y="82.3">GND</text>
<text x="213.1" y="103.9">GND</text>
<text x="192.1" y="125.5">GND</text>
</g>
<g font-size="1.8" fill="#0000c2">
<text x="254.6" y="79.8">Main</text>
<text x="260.2" y="79.8">RPI</text>
<text x="264.5" y="79.8">connector</text>
<text x="255.9" y="103.9">JTAG connector</text>
<text x="257.8" y="142.6">Display</text>
<text x="265.8" y="142.6">connector</text>
<text x="32.8" y="195.3">Micro</text>
<text x="39" y="195.3">USB</text>
<text x="44" y="195.3">Connector</text>
<text x="119.4" y="195.8">EEPROM</text>
</g>
<g font-size="1.4" fill="#a90000">
<text x="203.2" y="21.3">1</text>
<text x="223.5" y="21.3">3</text>
<text x="213.7" y="32.4" transform="rotate(-90 213.7 32.4)">2</text>
<text x="104.3" y="163.4">6</text>
<text x="134.8" y="165.4">5</text>
<text x="134.8" y="167.9">4</text>
<text x="104.3" y="173.6">2</text>
<text x="134.8" y="173">1</text>
<text x="134.8" y="170.4">3</text>
</g>
<g font-size="1.4" fill="#006464">
<text x="108.5" y="164.4">VCC</text>
<text x="129.6" y="166.3">CS</text>
<text x="128.7" y="168.9">CLK</text>
<text x="129.5" y="174">DO</text>
<text x="130.1" y="171.4">DI</text>
<text x="108.5" y="174.6">GND</text>
</g>
</svg>
